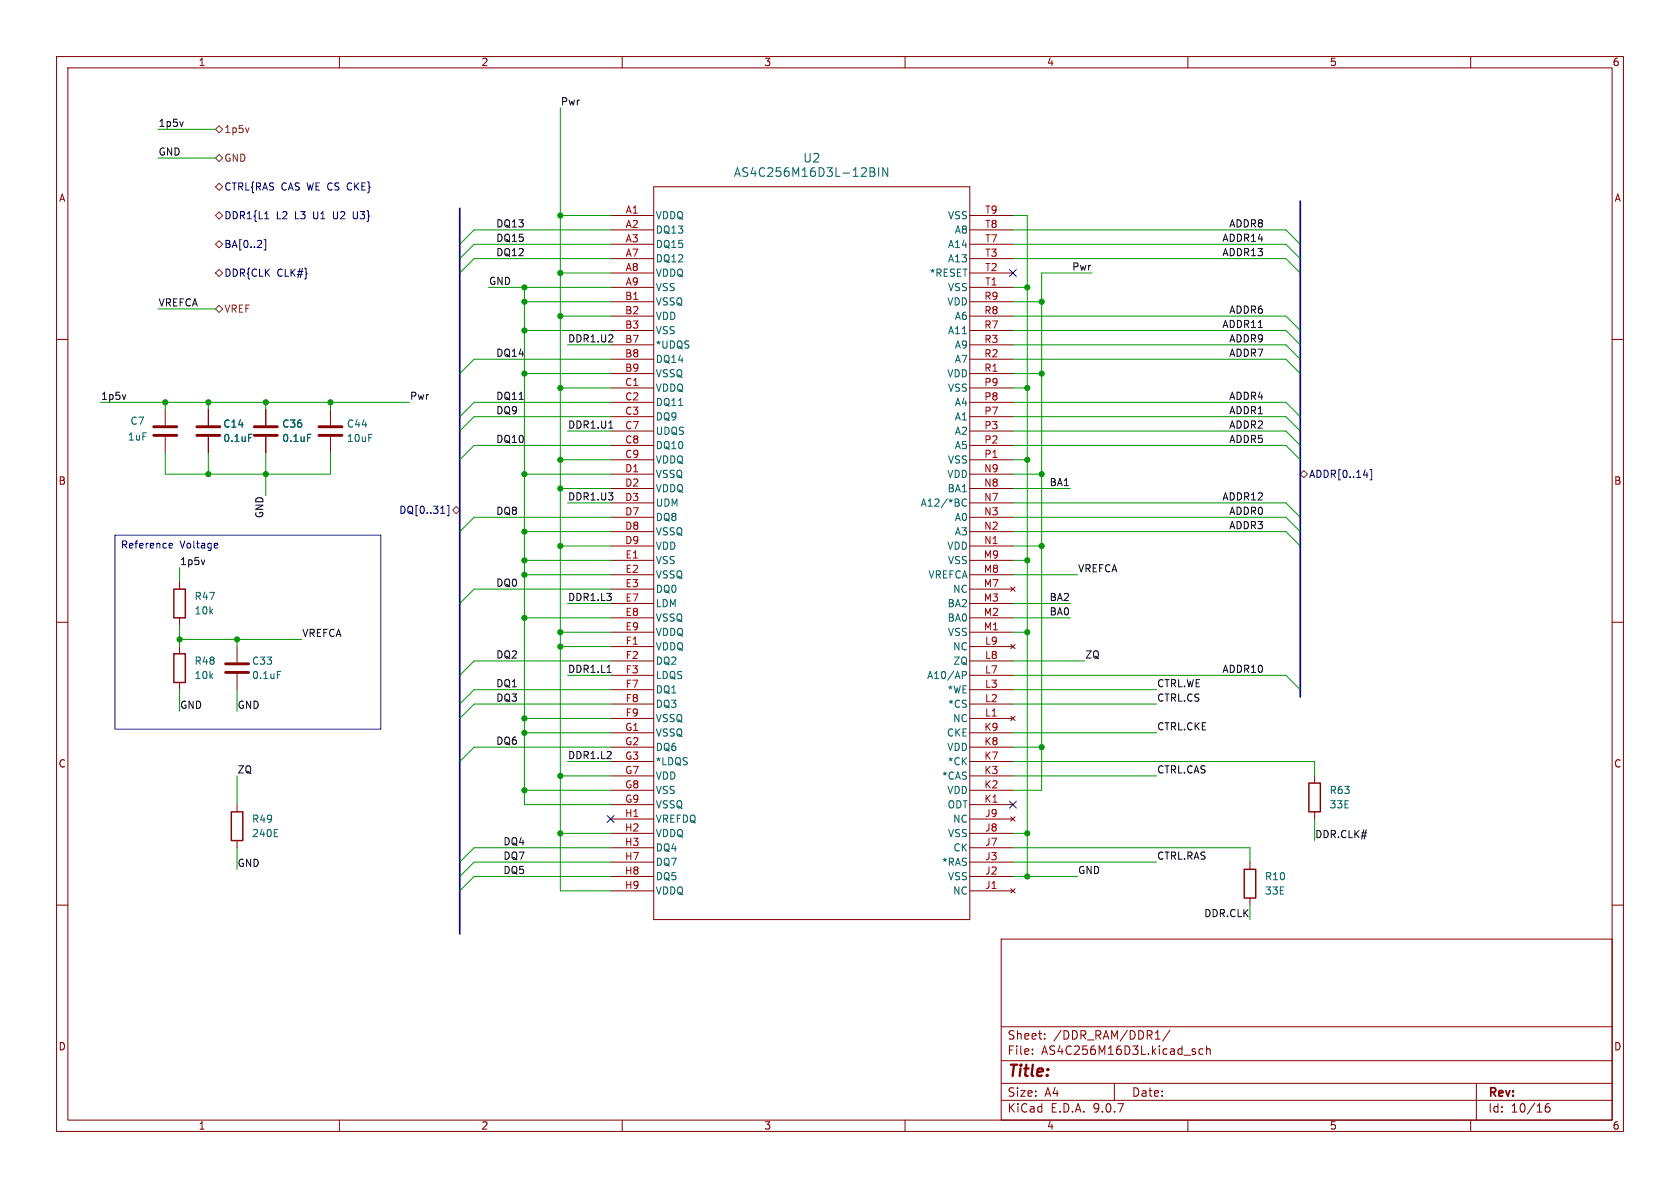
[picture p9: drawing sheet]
<svg xmlns="http://www.w3.org/2000/svg" width="297mm" height="210mm" viewBox="0 0 297 210" stroke-linecap="round" stroke-linejoin="round" font-family="sans-serif">
<g fill="none" stroke="#840000" stroke-width=".18">
<path d="M10 10h277v190h-277zM12 12h273v186h-273zM60 10v2M110 10v2M160 10v2M210 10v2M260 10v2M107.9 38.1h7.7M115.6 33h55.8v129.6h-55.8zM171.4 38.1h7.7M107.9 40.6h7.7M107.9 43.2h7.7"/>
<path d="M107.9 45.7h7.7M107.9 48.3h7.7M107.9 50.8h7.7M107.9 53.3h7.7M107.9 55.9h7.7M107.9 58.4h7.7M171.4 40.6h7.7M171.4 43.2h7.7M171.4 45.7h7.7M171.4 48.3h7.7M171.4 50.8h7.7M171.4 53.3h7.7"/>
<path d="M171.4 55.9h7.7M171.4 58.4h7.7M10 60h2M29.2 72.4v2.8M29.2 77.2v2.8M36.8 72.4v2.8M36.8 77.2v2.8M47 72.4v2.8M47 77.2v2.8M58.4 72.4v2.8M58.4 77.2v2.8M107.9 61h7.7"/>
<path d="M107.9 63.5h7.7M107.9 66h7.7M107.9 68.6h7.7M107.9 71.1h7.7M107.9 73.7h7.7M107.9 76.2h7.7M107.9 78.7h7.7M171.4 61h7.7M171.4 63.5h7.7M171.4 66h7.7M171.4 68.6h7.7M171.4 71.1h7.7"/>
<path d="M171.4 73.7h7.7M171.4 76.2h7.7M171.4 78.7h7.7M285 60h2M107.9 81.3h7.7M107.9 83.8h7.7M107.9 86.4h7.7M107.9 88.9h7.7M107.9 91.4h7.7M107.9 94h7.7M107.9 96.5h7.7M107.9 99.1h7.7"/>
<path d="M171.4 81.3h7.7M171.4 83.8h7.7M171.4 86.4h7.7M171.4 88.9h7.7M171.4 91.4h7.7M171.4 94h7.7M171.4 96.5h7.7M171.4 99.1h7.7M10 110h2M31.7 102.9v1.2M31.7 109.2v1.3M31.7 114.3v1.3"/>
<path d="M41.9 114.3v2.8M41.9 119.1v2.8M107.9 101.6h7.7M107.9 104.1h7.7M107.9 106.7h7.7M107.9 109.2h7.7M107.9 111.8h7.7M107.9 114.3h7.7M107.9 116.8h7.7M107.9 119.4h7.7M171.4 101.6h7.7M171.4 104.1h7.7"/>
<path d="M171.4 106.7h7.7M171.4 109.2h7.7M171.4 111.8h7.7M171.4 114.3h7.7M171.4 116.8h7.7M171.4 119.4h7.7M178.7 103.8l.8 .7M178.7 113.9l.8 .8M179.5 103.8l-.8 .7M179.5 113.9l-.8 .8M285 110h2M31.7 120.7v1.2"/>
<path d="M107.9 121.9h7.7M107.9 124.5h7.7M107.9 127h7.7M107.9 129.5h7.7M107.9 132.1h7.7M107.9 134.6h7.7M107.9 137.2h7.7M107.9 139.7h7.7M171.4 121.9h7.7M171.4 124.5h7.7M171.4 127h7.7M171.4 129.5h7.7"/>
<path d="M171.4 132.1h7.7M171.4 134.6h7.7M171.4 137.2h7.7M171.4 139.7h7.7M178.7 126.6l.8 .8M179.5 126.6l-.8 .8M232.4 137.2v1.2M41.9 142.2v1.3M41.9 148.6v1.3M107.9 142.2h7.7M107.9 144.8h7.7M107.9 147.3h7.7"/>
<path d="M107.9 149.9h7.7M107.9 152.4h7.7M107.9 154.9h7.7M107.9 157.5h7.7M171.4 142.2h7.7M171.4 144.8h7.7M171.4 147.3h7.7M171.4 149.9h7.7M171.4 152.4h7.7M171.4 154.9h7.7M171.4 157.5h7.7M178.7 144.4l.8 .8"/>
<path d="M178.7 157.1l.8 .8M179.5 144.4l-.8 .8M179.5 157.1l-.8 .8M221 152.4v1.3M221 158.8v1.2M232.4 143.5v1.3M10 160h2M177 166h108v32h-108zM285 160h2M60 198v2M110 198v2M160 198v2"/>
<path d="M177 194.5h108M177 191.5h108M177 187.5h108M177 181.5h108M182.5 186.3v.1M182.5 185.5v.1M184.7 183.6v.1M184.7 182.8v.1M197 191.5v3M204.2 183.7h.9M206.8 182.1l-1.3 2M210 198v2"/>
<path d="M212.7 185.5l-.5-.1-.2 .3v.4l.1 .2h.6M213.3 185.5l.2-.1 .4 .1 .1 .9M213.3 184.9v1.5M260 198v2M261 191.5v6.5M273.9 195.1a.59 .59 0 0 0-.7 .6v.6l.1 .2 .4 .1 .3-.1v-.5l-.1-.3h-.4l-.3 .3"/>
</g>
<path d="M30.7 104.1h2.1v5.1h-2.1zM30.7 115.6h2.1v5.1h-2.1zM231.4 138.4h2v5.1h-2zM40.9 143.5h2v5.1h-2zM220 153.7h2v5.1h-2z" fill="none" stroke="#840000" stroke-width=".25"/>
<path d="M153.8 29.7h.5l.2 .1 .1 .3-.3 .3M153.8 30.4h.5M154.3 30.4a.41 .41 0 0 1 .4 .3 .41 .41 0 0 1-.3 .5h-.6M155.3 29.7v1.5M156.9 29.7v1.5l-.8-1.5v1.5M44 76.8h.6M54.4 76.8h.6M170.9 88.3a.6 .6 0 0 0-.9 .5 .6 .6 0 0 0 .6 .7l.3-.1M49 118.7h.6M170.1 118.7h.5l.3 .2-.2 .4-.6 .1M48.5 147.9h.6M48.5 146.6h.6" fill="none" stroke="#006464" stroke-width=".18"/>
<path d="M27.2 75.4h4M27.2 77h4M34.8 75.4h4.1M34.8 77h4.1M45 75.4h4M45 77h4M56.4 75.4h4.1M56.4 77h4.1M39.9 117.3h4M39.9 118.9h4" fill="none" stroke="#840000" stroke-width=".51"/>
<path d="M38.1 27.9l.6-.6 .7 .6-.7 .7zM38.1 38.1l.6-.6 .7 .6-.7 .6zM38.1 33l.6-.6 .7 .6-.7 .7zM38.7 22.2l.7 .7-.7 .6-.6-.6zM44 22.6l-.3 .8M38.1 48.3l.6-.7 .7 .7-.7 .6zM38.7 42.5l.7 .7-.7 .6-.6-.6zM38.7 54l.7 .6-.7 .6-.6-.6zM80 90.2l.6-.7 .7 .7-.7 .6zM229.9 83.8l.6-.6 .6 .6-.6 .7z" fill="none" stroke="#725600" stroke-width=".18"/>
<g fill="none" stroke="#000084" stroke-width=".18">
<path d="M46.8 38.7h.7M62.5 37.4v1l.2 .3M46.7 42.4h.3v1.8h-.3M178.5 47.7l1.2 1.2M179.7 47.7l-1.2 1.2M77.9 90.7h.7M79.1 89.4h.3v1.8h-.3M241 84h.8M242.2 83h.3v1.8h-.3M107.3 144.2l1.3 1.2M108.6 144.2l-1.3 1.2M178.5 141.6l1.2 1.2"/>
<path d="M179.7 141.6l-1.2 1.2"/>
</g>
<path d="M32.4 21.5l-.3 .8M22.2 69.8l-.3 .8M107.6 75.7h.8M36.2 99l-.3 .8M107.3 118.9h.8" fill="none" stroke="#0f0f0f" stroke-width=".18"/>
<path d="M81.3 36.8v128.3M229.9 35.6v87.6" fill="none" stroke="#000084" stroke-width=".3"/>
<g fill="none" stroke="#009600" stroke-width=".18">
<path d="M99.1 19.1v138.4h8.8M27.9 22.9h10.2M27.9 27.9h10.2M99.1 38.1h8.8M179.1 38.1h2.5v116.8M27.9 54.6h10.2M86.4 50.8h21.5M92.7 58.4h15.2M92.7 50.8v91.4h15.2M92.7 53.3h15.2M99.1 55.9h8.8M99.1 48.3h8.8"/>
<path d="M107.9 40.6h-24.1l-2.5 2.6M107.9 43.2h-24.1l-2.5 2.5M107.9 45.7h-24.1l-2.5 2.6M179.1 40.6h48.2l2.6 2.6M179.1 43.2h48.2l2.6 2.5M179.1 45.7h48.2l2.6 2.6M179.1 55.9h48.2l2.6 2.5M179.1 50.8h2.5M179.1 58.4h48.2l2.6 2.6M179.1 53.3h5M193 48.3h-8.9v91.4h-5M17.8 71.1h54.6"/>
<path d="M29.2 71.1v1.3M36.8 71.1v1.3M47 71.1v1.3M58.4 71.1v1.3M92.7 66h15.2M99.1 68.6h8.8M100.3 61h7.6M100.3 76.2h7.6M107.9 73.7h-24.1l-2.5 2.5M107.9 63.5h-24.1l-2.5 2.5M107.9 71.1h-24.1l-2.5 2.6M107.9 78.7h-24.1l-2.5 2.6"/>
<path d="M179.1 61h48.2l2.6 2.5M179.1 73.7h48.2l2.6 2.5M179.1 63.5h48.2l2.6 2.5M179.1 71.1h48.2l2.6 2.6M179.1 76.2h48.2l2.6 2.5M179.1 78.7h48.2l2.6 2.6M179.1 66h5M179.1 68.6h2.5M29.2 80v3.8h29.2v-3.8M36.8 80v3.8M47 80v7.6M92.7 94h15.2"/>
<path d="M92.7 83.8h15.2M92.7 99.1h15.2M99.1 86.4h8.8M99.1 81.3h8.8M99.1 96.5h8.8M100.3 88.9h7.6M107.9 91.4h-24.1l-2.5 2.6M179.1 86.4h10.1M179.1 81.3h2.5M179.1 96.5h5M179.1 88.9h48.2l2.6 2.5M179.1 94h48.2l2.6 2.5"/>
<path d="M179.1 91.4h48.2l2.6 2.6M179.1 83.8h5M179.1 99.1h2.5M31.7 113h21.6M31.7 100.3v2.6M31.7 110.5v3.8M41.9 113v1.3M92.7 109.2h15.2M92.7 101.6h15.2M99.1 114.3h8.8M99.1 111.8h8.8M100.3 119.4h7.6"/>
<path d="M100.3 106.7h7.6M107.9 104.1h-24.1l-2.5 2.6M107.9 116.8h-24.1l-2.5 2.6M179.1 119.4h48.2l2.6 2.5M179.1 111.8h2.5M179.1 109.2h10.1M179.1 106.7h10.1M179.1 101.6h11.4M179.1 116.8h12.7M31.7 121.9v3.8M41.9 121.9v3.8M41.9 137.2v5"/>
<path d="M92.7 139.7h15.2M92.7 129.5h15.2M92.7 127h15.2M99.1 137.2h8.8M100.3 134.6h7.6M107.9 124.5h-24.1l-2.5 2.5M107.9 132.1h-24.1l-2.5 2.5M107.9 121.9h-24.1l-2.5 2.6M179.1 124.5h25.4M179.1 134.6h53.3v2.6M179.1 129.5h25.4M179.1 137.2h25.4"/>
<path d="M179.1 132.1h5M179.1 121.9h25.4M41.9 149.9v3.8M99.1 147.3h8.8M107.9 154.9h-24.1l-2.5 2.6M107.9 152.4h-24.1l-2.5 2.5M107.9 149.9h-24.1l-2.5 2.5M179.1 154.9h11.4M179.1 152.4h25.4M179.1 147.3h2.5M179.1 149.9h41.9v2.5M232.4 144.8v3.8"/>
<path d="M221 160v2.6"/>
</g>
<path d="M20.3 94.6h47v34.3h-47zM30 96.8h.4M30 96.1l.3-.1 .2 .3-.6 .2M38.3 96l.2 .3-.6 .2M38.4 96.8l-.1 .1" fill="none" stroke="#0000c2" stroke-width=".18"/>
<g fill="#009600" stroke="#009600" stroke-width=".18">
<circle cx="184.1" cy="132.1" r=".46"/>
<circle cx="181.6" cy="154.9" r=".46"/>
<circle cx="181.6" cy="147.3" r=".46"/>
<circle cx="181.6" cy="111.8" r=".46"/>
<circle cx="184.1" cy="53.3" r=".46"/>
<circle cx="181.6" cy="68.6" r=".46"/>
<circle cx="181.6" cy="50.8" r=".46"/>
<circle cx="184.1" cy="66" r=".46"/>
<circle cx="184.1" cy="83.8" r=".46"/>
<circle cx="181.6" cy="81.3" r=".46"/>
<circle cx="184.1" cy="96.5" r=".46"/>
<circle cx="181.6" cy="99.1" r=".46"/>
<circle cx="92.7" cy="109.2" r=".46"/>
<circle cx="92.7" cy="94" r=".46"/>
<circle cx="99.1" cy="96.5" r=".46"/>
<circle cx="99.1" cy="111.8" r=".46"/>
<circle cx="92.7" cy="99.1" r=".46"/>
<circle cx="92.7" cy="101.6" r=".46"/>
<circle cx="99.1" cy="81.3" r=".46"/>
<circle cx="99.1" cy="86.4" r=".46"/>
<circle cx="99.1" cy="114.3" r=".46"/>
<circle cx="92.7" cy="83.8" r=".46"/>
<circle cx="92.7" cy="50.8" r=".46"/>
<circle cx="92.7" cy="53.3" r=".46"/>
<circle cx="99.1" cy="55.9" r=".46"/>
<circle cx="92.7" cy="58.4" r=".46"/>
<circle cx="99.1" cy="38.1" r=".46"/>
<circle cx="99.1" cy="48.3" r=".46"/>
<circle cx="92.7" cy="139.7" r=".46"/>
<circle cx="92.7" cy="129.5" r=".46"/>
<circle cx="99.1" cy="147.3" r=".46"/>
<circle cx="99.1" cy="137.2" r=".46"/>
<circle cx="47" cy="83.8" r=".46"/>
<circle cx="58.4" cy="71.1" r=".46"/>
<circle cx="47" cy="71.1" r=".46"/>
<circle cx="29.2" cy="71.1" r=".46"/>
<circle cx="36.8" cy="71.1" r=".46"/>
<circle cx="92.7" cy="127" r=".46"/>
<circle cx="99.1" cy="68.6" r=".46"/>
<circle cx="92.7" cy="66" r=".46"/>
<circle cx="31.7" cy="113" r=".46"/>
<circle cx="36.8" cy="83.8" r=".46"/>
<circle cx="41.9" cy="113" r=".46"/>
</g>
<text font-size="2.8" fill="#840000" x="178" y="190.9">Title:</text>
<g font-size="2.1" fill="#006464">
<text x="141.9" y="28.9">U2</text>
<text x="129.6" y="31.5">AS4C256M16D3L-12BIN</text>
</g>
<g font-size="2.1" fill="#840000">
<text x="178" y="184">Sheet:</text>
<text x="186.2" y="184">/DDR_RAM/DDR1/</text>
<text x="178" y="186.7">File:</text>
<text x="184.1" y="186.7">AS4C256M16D3L.kicad_sch</text>
<text x="178" y="196.9">KiCad</text>
<text x="178" y="194.1">Size:</text>
<text x="184.7" y="194.1">A4</text>
<text x="185.7" y="196.9">E.D.A.</text>
<text x="193.3" y="196.9">9.0.7</text>
<text x="200" y="194.1">Date:</text>
<text x="263" y="194.3">Rev:</text>
<text x="263" y="196.9">Id:</text>
<text x="267.1" y="196.9">10/16</text>
</g>
<g font-size="1.8" fill="#840000">
<text x="35" y="11.9">1</text>
<text x="85" y="11.9">2</text>
<text x="135" y="11.9">3</text>
<text x="185" y="11.9">4</text>
<text x="235" y="11.9">5</text>
<text x="285" y="11.9">6</text>
<text x="10.3" y="35.9">A</text>
<text x="285.3" y="35.9">A</text>
<text x="10.3" y="85.9">B</text>
<text x="285.3" y="85.9">B</text>
<text x="10.3" y="135.9">C</text>
<text x="285.3" y="135.9">C</text>
<text x="10.3" y="185.9">D</text>
<text x="285.3" y="185.9">D</text>
<text x="35" y="199.9">1</text>
<text x="85" y="199.9">2</text>
<text x="135" y="199.9">3</text>
<text x="185" y="199.9">4</text>
<text x="235" y="199.9">5</text>
<text x="285" y="199.9">6</text>
</g>
<g font-size="1.8" fill="#0f0f0f">
<text x="27.9" y="22.5">1p5v</text>
<text x="99.1" y="18.7">Pwr</text>
<text x="27.9" y="27.6">GND</text>
<text x="87.6" y="40.3">DQ13</text>
<text x="217.2" y="40.3">ADDR8</text>
<text x="87.6" y="42.8">DQ15</text>
<text x="87.6" y="45.4">DQ12</text>
<text x="189.5" y="47.9">Pwr</text>
<text x="216" y="45.4">ADDR13</text>
<text x="216" y="42.8">ADDR14</text>
<text x="86.4" y="50.5">GND</text>
<text x="27.9" y="54.3">VREFCA</text>
<text x="216" y="58.1">ADDR11</text>
<text x="217.2" y="55.5">ADDR6</text>
<text x="87.6" y="63.2">DQ14</text>
<text x="100.3" y="60.6">DDR1.U2</text>
<text x="217.2" y="63.2">ADDR7</text>
<text x="217.2" y="60.6">ADDR9</text>
<text x="17.8" y="70.8">1p5v</text>
<text x="72.4" y="70.8">Pwr</text>
<text x="87.6" y="70.8">DQ11</text>
<text x="217.2" y="70.8">ADDR4</text>
<text x="87.6" y="73.3">DQ9</text>
<text x="100.3" y="75.9">DDR1.U1</text>
<text x="217.2" y="73.3">ADDR1</text>
<text x="217.2" y="75.9">ADDR2</text>
<text x="87.6" y="78.4">DQ10</text>
<text x="217.2" y="78.4">ADDR5</text>
<text x="100.3" y="88.6">DDR1.U3</text>
<text x="185.5" y="86">BA1</text>
<text x="216" y="88.6">ADDR12</text>
<text x="46.6" y="91.7" transform="rotate(-90 46.6 91.7)">GND</text>
<text x="87.6" y="91.1">DQ8</text>
<text x="217.2" y="91.1">ADDR0</text>
<text x="217.2" y="93.6">ADDR3</text>
<text x="31.7" y="100">1p5v</text>
<text x="190.5" y="101.3">VREFCA</text>
<text x="87.6" y="103.8">DQ0</text>
<text x="100.3" y="106.3">DDR1.L3</text>
<text x="185.5" y="106.3">BA2</text>
<text x="53.3" y="112.7">VREFCA</text>
<text x="185.5" y="108.9">BA0</text>
<text x="87.6" y="116.5">DQ2</text>
<text x="100.3" y="119">DDR1.L1</text>
<text x="191.8" y="116.5">ZQ</text>
<text x="216" y="119">ADDR10</text>
<text x="31.7" y="125.4">GND</text>
<text x="41.9" y="125.4">GND</text>
<text x="87.6" y="121.6">DQ1</text>
<text x="87.6" y="124.1">DQ3</text>
<text x="204.5" y="121.6">CTRL.WE</text>
<text x="204.5" y="124.1">CTRL.CS</text>
<text x="87.6" y="131.7">DQ6</text>
<text x="204.5" y="129.2">CTRL.CKE</text>
<text x="41.9" y="136.8">ZQ</text>
<text x="100.3" y="134.3">DDR1.L2</text>
<text x="204.5" y="136.8">CTRL.CAS</text>
<text x="88.9" y="149.5">DQ4</text>
<text x="232.4" y="148.2">DDR.CLK#</text>
<text x="41.9" y="153.3">GND</text>
<text x="88.9" y="154.6">DQ5</text>
<text x="88.9" y="152.1">DQ7</text>
<text x="190.5" y="154.6">GND</text>
<text x="204.5" y="152.1">CTRL.RAS</text>
<text x="212.8" y="162.2">DDR.CLK</text>
</g>
<g font-size="1.8" fill="#725600">
<text x="39.6" y="23.7">1p5v</text>
<text x="39.6" y="28.8">GND</text>
<text x="39.6" y="55.5">VREF</text>
</g>
<g font-size="1.8" fill="#000084">
<text x="39.6" y="33.9">CTRL{RAS</text>
<text x="49.7" y="33.9">CAS WE CS CKE}</text>
<text x="39.6" y="39">DDR1{L1</text>
<text x="48.8" y="39">L2</text>
<text x="52.2" y="39">L3</text>
<text x="55.7" y="39">U1</text>
<text x="59.4" y="39">U2</text>
<text x="63.1" y="39">U3}</text>
<text x="39.6" y="44">BA[0..2]</text>
<text x="39.6" y="49.1">DDR{CLK</text>
<text x="49" y="49.1">CLK#}</text>
<text x="231.3" y="84.7">ADDR[0..14]</text>
<text x="70.5" y="91">DQ[0..31]</text>
</g>
<g font-size="1.8" fill="#a90000">
<text x="110.5" y="37.8">A1</text>
<text x="110.5" y="40.4">A2</text>
<text x="174.1" y="37.8">T9</text>
<text x="174.1" y="40.4">T8</text>
<text x="110.5" y="42.9">A3</text>
<text x="110.5" y="45.5">A7</text>
<text x="174.1" y="42.9">T7</text>
<text x="174.1" y="45.5">T3</text>
<text x="110.4" y="53.1">B1</text>
<text x="110.5" y="48">A8</text>
<text x="110.5" y="50.5">A9</text>
<text x="173.9" y="53.1">R9</text>
<text x="174.1" y="48">T2</text>
<text x="174.1" y="50.5">T1</text>
<text x="110.4" y="55.6">B2</text>
<text x="110.4" y="58.2">B3</text>
<text x="173.9" y="55.6">R8</text>
<text x="173.9" y="58.2">R7</text>
<text x="110.4" y="60.7">B7</text>
<text x="110.4" y="63.2">B8</text>
<text x="110.4" y="65.8">B9</text>
<text x="173.9" y="60.7">R3</text>
<text x="173.9" y="63.2">R2</text>
<text x="173.9" y="65.8">R1</text>
<text x="110.4" y="68.3">C1</text>
<text x="110.4" y="70.9">C2</text>
<text x="173.9" y="68.3">P9</text>
<text x="173.9" y="70.9">P8</text>
<text x="110.4" y="73.4">C3</text>
<text x="110.4" y="75.9">C7</text>
<text x="173.9" y="73.4">P7</text>
<text x="173.9" y="75.9">P3</text>
<text x="110.4" y="78.5">C8</text>
<text x="110.4" y="81">C9</text>
<text x="110.4" y="83.6">D1</text>
<text x="173.9" y="83.6">N9</text>
<text x="173.9" y="78.5">P2</text>
<text x="173.9" y="81">P1</text>
<text x="110.4" y="86.1">D2</text>
<text x="110.4" y="88.6">D3</text>
<text x="173.9" y="86.1">N8</text>
<text x="173.9" y="88.6">N7</text>
<text x="110.4" y="91.2">D7</text>
<text x="110.4" y="93.7">D8</text>
<text x="173.9" y="91.2">N3</text>
<text x="173.9" y="93.7">N2</text>
<text x="110.4" y="96.3">D9</text>
<text x="110.5" y="98.8">E1</text>
<text x="110.5" y="101.3">E2</text>
<text x="173.8" y="98.8">M9</text>
<text x="173.8" y="101.3">M8</text>
<text x="173.9" y="96.3">N1</text>
<text x="110.5" y="103.9">E3</text>
<text x="110.5" y="106.4">E7</text>
<text x="173.8" y="103.9">M7</text>
<text x="173.8" y="106.4">M3</text>
<text x="110.5" y="109">E8</text>
<text x="110.5" y="111.5">E9</text>
<text x="173.8" y="109">M2</text>
<text x="173.8" y="111.5">M1</text>
<text x="110.5" y="114">F1</text>
<text x="110.5" y="116.6">F2</text>
<text x="110.5" y="119.1">F3</text>
<text x="174" y="114">L9</text>
<text x="174" y="116.6">L8</text>
<text x="174" y="119.1">L7</text>
<text x="110.5" y="121.7">F7</text>
<text x="110.5" y="124.2">F8</text>
<text x="174" y="121.7">L3</text>
<text x="174" y="124.2">L2</text>
<text x="110.4" y="129.3">G1</text>
<text x="110.4" y="131.8">G2</text>
<text x="110.5" y="126.7">F9</text>
<text x="173.9" y="129.3">K9</text>
<text x="173.9" y="131.8">K8</text>
<text x="174" y="126.7">L1</text>
<text x="110.4" y="134.4">G3</text>
<text x="110.4" y="136.9">G7</text>
<text x="173.9" y="134.4">K7</text>
<text x="173.9" y="136.9">K3</text>
<text x="110.4" y="139.4">G8</text>
<text x="110.4" y="142">G9</text>
<text x="173.9" y="139.4">K2</text>
<text x="173.9" y="142">K1</text>
<text x="110.4" y="144.5">H1</text>
<text x="110.4" y="147.1">H2</text>
<text x="110.4" y="149.6">H3</text>
<text x="174.1" y="144.5">J9</text>
<text x="174.1" y="147.1">J8</text>
<text x="174.1" y="149.6">J7</text>
<text x="110.4" y="152.1">H7</text>
<text x="110.4" y="154.7">H8</text>
<text x="174.1" y="152.1">J3</text>
<text x="174.1" y="154.7">J2</text>
<text x="110.4" y="157.2">H9</text>
<text x="174.1" y="157.2">J1</text>
</g>
<g font-size="1.8" fill="#006464">
<text x="115.8" y="39">VDDQ</text>
<text x="115.8" y="41.5">DQ13</text>
<text x="167.5" y="39">VSS</text>
<text x="168.7" y="41.5">A8</text>
<text x="115.8" y="44">DQ15</text>
<text x="115.8" y="46.6">DQ12</text>
<text x="167.5" y="44">A14</text>
<text x="167.5" y="46.6">A13</text>
<text x="115.8" y="49.1">VDDQ</text>
<text x="115.8" y="51.7">VSS</text>
<text x="164.3" y="49.1">*RESET</text>
<text x="167.5" y="51.7">VSS</text>
<text x="115.8" y="54.2">VSSQ</text>
<text x="115.8" y="56.7">VDD</text>
<text x="115.8" y="59.3">VSS</text>
<text x="167.4" y="54.2">VDD</text>
<text x="167.5" y="59.3">A11</text>
<text x="168.7" y="56.7">A6</text>
<text x="115.8" y="61.8">*UDQS</text>
<text x="115.8" y="64.4">DQ14</text>
<text x="168.7" y="61.8">A9</text>
<text x="168.7" y="64.4">A7</text>
<text x="115.8" y="66.9">VSSQ</text>
<text x="115.8" y="69.4">VDDQ</text>
<text x="115.8" y="72">DQ11</text>
<text x="167.4" y="66.9">VDD</text>
<text x="167.5" y="69.4">VSS</text>
<text x="168.7" y="72">A4</text>
<text x="23" y="75.3">C7</text>
<text x="39.4" y="75.8">C14</text>
<text x="49.8" y="75.8">C36</text>
<text x="61.2" y="75.8">C44</text>
<text x="115.8" y="74.5">DQ9</text>
<text x="115.8" y="77.1">UDQS</text>
<text x="168.7" y="74.5">A1</text>
<text x="168.7" y="77.1">A2</text>
<text x="22.5" y="78.1">1uF</text>
<text x="39.4" y="78.3">0.1uF</text>
<text x="49.8" y="78.3">0.1uF</text>
<text x="61.2" y="78.3">10uF</text>
<text x="115.8" y="79.6">DQ10</text>
<text x="115.8" y="82.1">VDDQ</text>
<text x="167.5" y="82.1">VSS</text>
<text x="168.7" y="79.6">A5</text>
<text x="115.8" y="84.7">VSSQ</text>
<text x="115.8" y="87.2">VDDQ</text>
<text x="115.8" y="89.8">UDM</text>
<text x="162.6" y="89.8">A12/*BC</text>
<text x="167.4" y="84.7">VDD</text>
<text x="167.4" y="87.2">BA1</text>
<text x="115.8" y="92.3">DQ8</text>
<text x="115.8" y="94.8">VSSQ</text>
<text x="168.7" y="92.3">A0</text>
<text x="168.7" y="94.8">A3</text>
<text x="115.8" y="97.4">VDD</text>
<text x="115.8" y="99.9">VSS</text>
<text x="167.4" y="97.4">VDD</text>
<text x="167.5" y="99.9">VSS</text>
<text x="34.3" y="106.3">R47</text>
<text x="115.8" y="102.5">VSSQ</text>
<text x="115.8" y="105">DQ0</text>
<text x="115.8" y="107.5">LDM</text>
<text x="164" y="102.5">VREFCA</text>
<text x="167.4" y="107.5">BA2</text>
<text x="168.4" y="105">NC</text>
<text x="34.3" y="108.8">10k</text>
<text x="115.8" y="110.1">VSSQ</text>
<text x="115.8" y="112.6">VDDQ</text>
<text x="167.4" y="110.1">BA0</text>
<text x="167.5" y="112.6">VSS</text>
<text x="34.3" y="117.7">R48</text>
<text x="44.5" y="117.7">C33</text>
<text x="115.8" y="115.2">VDDQ</text>
<text x="115.8" y="117.7">DQ2</text>
<text x="168.4" y="115.2">NC</text>
<text x="168.5" y="117.7">ZQ</text>
<text x="34.3" y="120.2">10k</text>
<text x="44.5" y="120.2">0.1uF</text>
<text x="115.8" y="120.2">LDQS</text>
<text x="115.8" y="122.8">DQ1</text>
<text x="115.8" y="125.3">DQ3</text>
<text x="163.8" y="120.2">A10/AP</text>
<text x="167.4" y="122.8">*WE</text>
<text x="167.5" y="125.3">*CS</text>
<text x="115.8" y="127.9">VSSQ</text>
<text x="115.8" y="130.4">VSSQ</text>
<text x="167.3" y="130.4">CKE</text>
<text x="168.4" y="127.9">NC</text>
<text x="115.8" y="132.9">DQ6</text>
<text x="115.8" y="135.5">*LDQS</text>
<text x="167.4" y="132.9">VDD</text>
<text x="167.5" y="135.5">*CK</text>
<text x="115.8" y="138">VDD</text>
<text x="115.8" y="140.6">VSS</text>
<text x="115.8" y="143.1">VSSQ</text>
<text x="166.5" y="138">*CAS</text>
<text x="167.4" y="140.6">VDD</text>
<text x="167.4" y="143.1">ODT</text>
<text x="235" y="140.6">R63</text>
<text x="235" y="143.1">33E</text>
<text x="44.5" y="148.2">240E</text>
<text x="44.5" y="145.6">R49</text>
<text x="115.8" y="145.6">VREFDQ</text>
<text x="115.8" y="148.2">VDDQ</text>
<text x="167.5" y="148.2">VSS</text>
<text x="168.4" y="145.6">NC</text>
<text x="115.8" y="150.7">DQ4</text>
<text x="115.8" y="153.3">DQ7</text>
<text x="115.8" y="155.8">DQ5</text>
<text x="166.5" y="153.3">*RAS</text>
<text x="167.5" y="155.8">VSS</text>
<text x="168.5" y="150.7">CK</text>
<text x="223.5" y="155.8">R10</text>
<text x="115.8" y="158.3">VDDQ</text>
<text x="168.4" y="158.3">NC</text>
<text x="223.5" y="158.3">33E</text>
</g>
<g font-size="1.8" fill="#0000c2">
<text x="21.3" y="97.3">Reference</text>
<text x="31.8" y="97.3">Voltage</text>
</g>
</svg>
